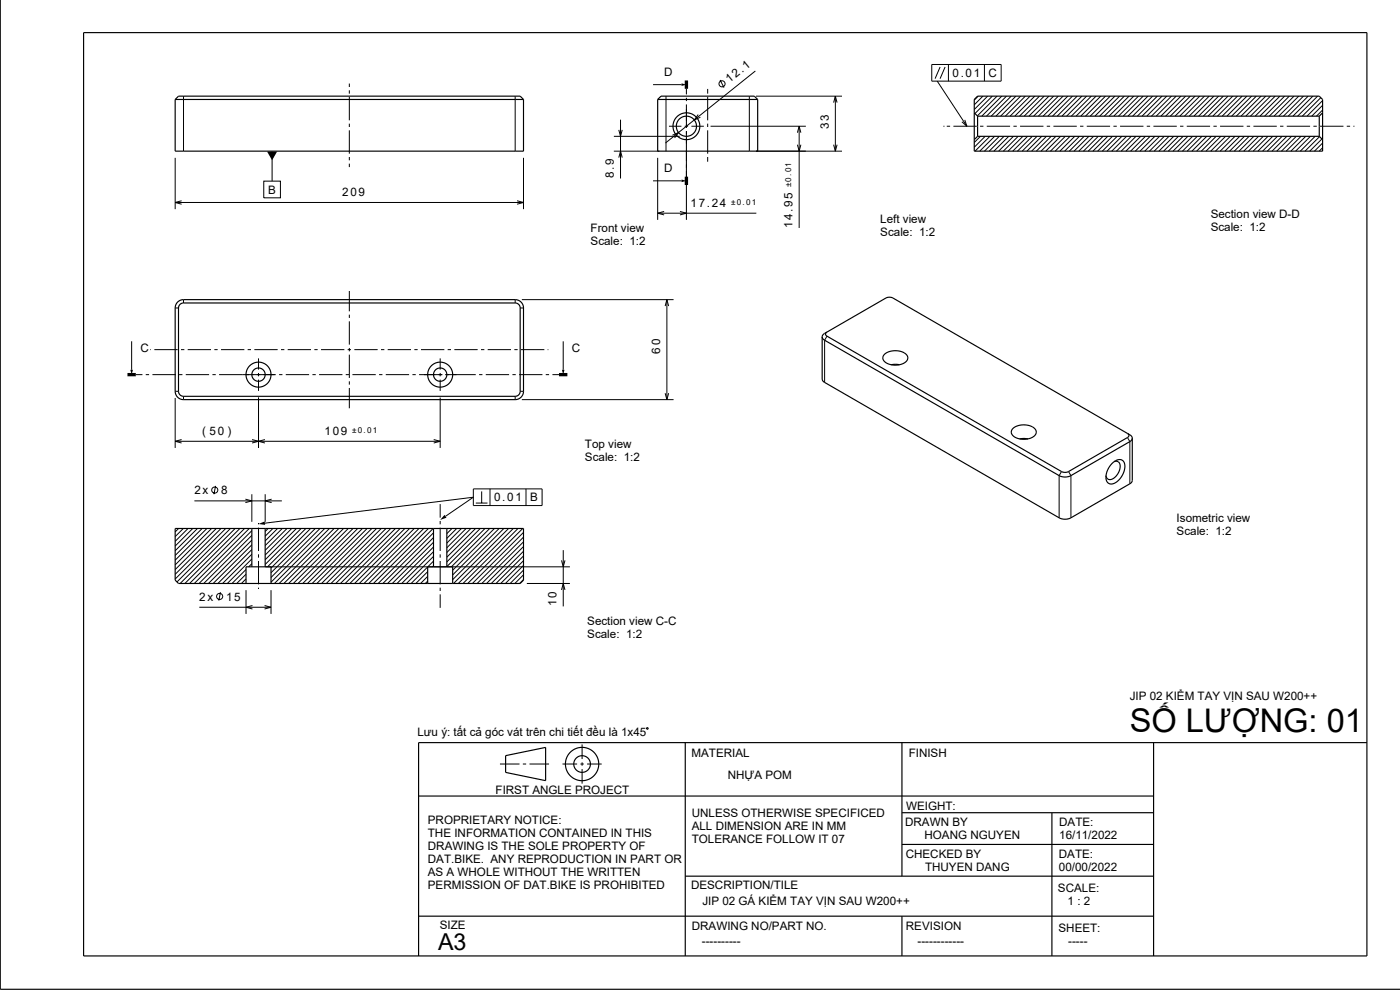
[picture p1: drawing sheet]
<svg xmlns="http://www.w3.org/2000/svg" width="420mm" height="297mm" viewBox="0 0 420 297" stroke-linecap="round" stroke-linejoin="round" font-family="sans-serif">
<g fill="none" stroke="#000" stroke-width=".3">
<path d="M279.5 19.3h20.8v5h-20.8zM284.5 19.3v5M295.3 19.3v5M55.1 28.8v16.5M104.8 25.1v1M104.8 27.1v1M104.8 29.1v7M104.8 37.1v1M104.8 39.1v7M154.6 28.8v16.5M185.6 39l.6 1.9 .5-1.9M186.2 35.9v17.6"/>
<path d="M195.9 25.4h8.6M199.8 28.8v16.5M200.7 37.9h3.7M205.4 37.9h1M205.9 26.6v1.7M205.9 29.3v1M205.9 31.3v7.1M205.9 39.3v26.7M207.4 37.9h3.8M209.5 34.4l-1.2 1.6 1.8-.8M212.3 26.7v1.4M212.3 29.1v7"/>
<path d="M212.3 37.1v1M212.3 39.1v7M213.2 37.9h28.5M216 24l1.2 2.3M224.8 28.8v16.5M226.6 21.3l-26.9 21.6M226.8 28.8h25.8M239.2 39.8l.5-1.9 .6 1.9M239.7 37.9v30.5M250.1 30.8l.5-2 .5 2M250.6 28.8v16.5M281.2 24.3l8.9 13.6"/>
<path d="M282 20.1l-1.5 3.5M283 37.9h.1M283.5 20.1l-1.5 3.5M284 37.9h1M286 37.9h7M289.4 36l.7 1.9-1.5-1.4M293.5 28.8l-1.2 1.2M294 37.9h1M294.9 28.8l-2.6 2.6M296 37.9h7M296.3 28.8l-4 4.1M297.7 28.8l-5.2 5.3"/>
<path d="M299.1 28.8l-5.9 6M300.5 28.8l-6 6M301.9 28.8l-6 6M303.4 28.8l-6 6M304 37.9h1M304.8 28.8l-6 6M306 37.9h7M306.2 28.8l-6 6M307.6 28.8l-6 6M309 28.8l-6 6M310.4 28.8l-6 6M311.8 28.8l-6 6"/>
<path d="M313.3 28.8l-6 6M314 37.9h1M314.7 28.8l-6 6M316 37.9h7M316.1 28.8l-6 6M317.5 28.8l-6 6M318.9 28.8l-6 6M320.3 28.8l-6 6M321.7 28.8l-6 6M323.2 28.8l-6 6M324 37.9h1M324.6 28.8l-6 6"/>
<path d="M326 28.8l-6 6M326 37.9h7M327.4 28.8l-6 6M328.8 28.8l-6 6M330.2 28.8l-6 6M331.6 28.8l-6 6M333.1 28.8l-6 6M334 37.9h1M334.5 28.8l-6 6M335.9 28.8l-6 6M336 37.9h7M337.3 28.8l-6 6"/>
<path d="M338.7 28.8l-6 6M340.1 28.8l-6 6M341.5 28.8l-6 6M343 28.8l-6 6M344 37.9h1M344.4 28.8l-6 6M345.8 28.8l-6 6M346 37.9h7M347.2 28.8l-6 6M348.6 28.8l-6 6M350 28.8l-6 6M351.4 28.8l-6 6"/>
<path d="M352.9 28.8l-6 6M354 37.9h1M354.3 28.8l-6 6M355.7 28.8l-6 6M356 37.9h7M357.1 28.8l-6 6M358.5 28.8l-6 6M359.9 28.8l-6 6M361.3 28.8l-6 6M362.8 28.8l-6 6M364 37.9h1M364.2 28.8l-6 6"/>
<path d="M365.6 28.8l-6 6M366 37.9h7M367 28.8l-6 6M368.4 28.8l-6 6M369.8 28.8l-6 6M371.2 28.8l-6 6M372.7 28.8l-6 6M374 37.9h1M374.1 28.8l-6 6M375.5 28.8l-6 6M376 37.9h7M376.9 28.8l-6 6"/>
<path d="M378.3 28.8l-6 6M379.7 28.8l-6 6M381.1 28.8l-6 6M382.6 28.8l-6 6M384 28.8l-6 6M384 37.9h1M385.4 28.8l-6 6M386 37.9h7M386.8 28.8l-6 6M388.2 28.8l-6 6M389.6 28.8l-6 6M391 28.8l-6 6"/>
<path d="M392.5 28.8l-6 6M393.9 28.8l-6 6M394 37.9h1M395.3 28.8l-6 6M396 37.9h7M396.2 29.3l-5.5 5.5M396.8 33l-1.9 1.8M396.8 31.6l-3.3 3.2M396.8 30.2l-4.7 4.6M404 37.9h1M406 37.9h.1M52.6 47.3v15.4"/>
<path d="M79.1 54.3h5v5h-5zM81.6 45.5v8.8M104.8 47.1v1M104.8 49.1v1M157.1 47.3v15.4M184.2 45.3h13.6M184.2 40.9h19.7M185.6 47.3l.6-2 .5 2M195.9 54.3h8.6M197.3 47.3v18.7M201.7 40.6l1.9-.8-1.2 1.6M212.3 47.1v1.4"/>
<path d="M226.8 45.3h25.8M239.2 43.4l.5 1.9 .6-1.9M250.1 43.4l.5 1.9 .5-1.9M294.1 40.9l-1.8 1.9M295.6 40.9l-3.3 3.3M297 40.9l-4.5 4.4M298.4 40.9l-4.5 4.4M299.8 40.9l-4.5 4.4M301.2 40.9l-4.4 4.4M302.6 40.9l-4.4 4.4M304 40.9l-4.4 4.4M305.5 40.9l-4.5 4.4"/>
<path d="M306.9 40.9l-4.5 4.4M308.3 40.9l-4.5 4.4M309.7 40.9l-4.5 4.4M311.1 40.9l-4.4 4.4M312.5 40.9l-4.4 4.4M313.9 40.9l-4.4 4.4M315.4 40.9l-4.5 4.4M316.8 40.9l-4.5 4.4M318.2 40.9l-4.5 4.4M319.6 40.9l-4.5 4.4M321 40.9l-4.4 4.4M322.4 40.9l-4.4 4.4"/>
<path d="M323.8 40.9l-4.4 4.4M325.3 40.9l-4.5 4.4M326.7 40.9l-4.5 4.4M328.1 40.9l-4.5 4.4M329.5 40.9l-4.5 4.4M330.9 40.9l-4.4 4.4M332.3 40.9l-4.4 4.4M333.7 40.9l-4.4 4.4M335.2 40.9l-4.5 4.4M336.6 40.9l-4.5 4.4M338 40.9l-4.5 4.4M339.4 40.9l-4.5 4.4"/>
<path d="M340.8 40.9l-4.4 4.4M342.2 40.9l-4.4 4.4M343.6 40.9l-4.4 4.4M345.1 40.9l-4.5 4.4M346.5 40.9l-4.5 4.4M347.9 40.9l-4.5 4.4M349.3 40.9l-4.5 4.4M350.7 40.9l-4.4 4.4M352.1 40.9l-4.4 4.4M353.5 40.9l-4.4 4.4M355 40.9l-4.5 4.4M356.4 40.9l-4.5 4.4"/>
<path d="M357.8 40.9l-4.5 4.4M359.2 40.9l-4.5 4.4M360.6 40.9l-4.4 4.4M362 40.9l-4.4 4.4M363.4 40.9l-4.4 4.4M364.8 40.9l-4.4 4.4M366.3 40.9l-4.5 4.4M367.7 40.9l-4.5 4.4M369.1 40.9l-4.5 4.4M370.5 40.9l-4.4 4.4M371.9 40.9l-4.4 4.4M373.3 40.9l-4.4 4.4"/>
<path d="M374.7 40.9l-4.4 4.4M376.2 40.9l-4.5 4.4M377.6 40.9l-4.5 4.4M379 40.9l-4.5 4.4M380.4 40.9l-4.4 4.4M381.8 40.9l-4.4 4.4M383.2 40.9l-4.4 4.4M384.6 40.9l-4.4 4.4M386.1 40.9l-4.5 4.4M387.5 40.9l-4.5 4.4M388.9 40.9l-4.5 4.4M390.3 40.9l-4.4 4.4"/>
<path d="M391.7 40.9l-4.4 4.4M393.1 40.9l-4.4 4.4M394.5 40.9l-4.4 4.4M395.9 41l-4.4 4.3M396.6 41.7l-3.7 3.6M396.8 44.3l-1 1M396.8 42.9l-2.5 2.4M52.6 60.7h104.5M54.5 60.2l-1.9 .5 1.9 .6M155.1 60.2l2 .5-2 .6M197.3 64h29.6M199.2 63.4l-1.9 .6 1.9 .5"/>
<path d="M204 63.4l1.9 .6-1.9 .5M52.6 92.4h1M55.1 89.9v1M104.8 87.3v6.1M104.8 94.4v1M104.8 96.4v7M154.6 89.9v1M156.1 92.4h1M156.6 89.9h45.5M199.5 91.8l.6-1.9 .5 1.9M200.1 89.9v30M39.5 102.4v8.5"/>
<path d="M40.7 112.4h2M43.7 112.4h1M45.1 104.9h.2M45.7 112.4h7M46.3 104.9h7M52.6 119.4v15M52.6 117.4h1M53.7 112.4h1M54.3 104.9h1M55.1 118.9v1M55.7 112.4h7M56.3 104.9h7"/>
<path d="M63.7 112.4h1M64.3 104.9h1M65.7 112.4h17M66.3 104.9h7M74.3 104.9h1M76.3 104.9h7M77.6 107.5v3.4M77.6 111.9v1M77.6 113.9v3.4M77.6 119.3v15.1M83.7 112.4h1M84.3 104.9h1"/>
<path d="M85.7 112.4h7M86.3 104.9h7M93.7 112.4h1M94.3 104.9h1M95.7 112.4h7M96.3 104.9h7M103.7 112.4h1M104.3 104.9h1M104.8 104.4v1M104.8 106.4v7M104.8 114.4v1M104.8 116.4v6.1"/>
<path d="M105.7 112.4h7M106.3 104.9h7M113.7 112.4h1M114.3 104.9h1M115.7 112.4h7M116.3 104.9h7M123.7 112.4h1M124.3 104.9h1M125.7 112.4h7M126.3 104.9h7M132.1 107.5v3.4M132.1 111.9v1"/>
<path d="M132.1 113.9v3.4M132.1 119.3v15.1M133.6 112.4h9.1M134.3 104.9h1M136.3 104.9h7M143.7 112.4h1M144.3 104.9h1M145.7 112.4h7M146.3 104.9h7M153.7 112.4h1M154.3 104.9h1M154.6 118.9v1"/>
<path d="M155.7 112.4h7M156.1 117.4h1M156.3 104.9h7M156.6 119.9h45.5M163.7 112.4h1M164.3 104.9h.2M165.7 112.4h2M169 102.4v8.5M199.5 118l.6 1.9 .5-1.9M248.1 100.8l-.7 1.3v12.6M52.6 132.4h79.5M54.5 131.9l-1.9 .5 1.9 .5"/>
<path d="M75.6 131.9l2 .5-2 .5M79.5 131.9l-1.9 .5 1.9 .5M130.1 131.9l2 .5-2 .5M338.2 131.3l.8 1.2v12.6M53.6 158.5l-1 1.1M55 158.5l-2.4 2.5M56.4 158.5l-3.8 3.9M57.8 158.5l-5.2 5.3M58.3 150.3h26.3M59.2 158.5l-6.6 6.7M60.6 158.5l-8 8.1M62.1 158.5l-9.5 9.6"/>
<path d="M63.5 158.5l-10.9 11M64.7 145.8l-.5 2.5M64.9 158.5l-12.3 12.4M66.3 158.5l-13.7 13.8M67.7 158.5l-15.1 15.2M69.1 158.5l-16 16.1M70.5 158.5l-16.5 16.5M72 158.5l-16.5 16.5M73.4 158.5l-16.5 16.5M73.6 149.8l2 .5-2 .5M74.8 158.5l-16.5 16.5M75.6 159.2l-15.9 15.8"/>
<path d="M75.6 148.3v8.2M77.6 156.9v.4M77.6 158.3v7M79.6 148.3v8.2M80.4 158.5l-.8 .9M81.5 149.8l-1.9 .5 1.9 .5M81.9 158.5l-2.3 2.4M83.3 158.5l-3.7 3.8M84.7 158.5l-5.1 5.2M86.1 158.5l-6.5 6.6M87.5 158.5l-7.9 8M88.9 158.5l-9.3 9.4"/>
<path d="M90.3 158.5l-10.7 10.8M91.8 158.5l-11.5 11.5M93.2 158.5l-11.9 11.9M94.6 158.5l-13.3 13.3M96 158.5l-14.7 14.7M97.4 158.5l-16.1 16.2M98.8 158.5l-16.5 16.5M100.2 158.5l-16.5 16.5M101.7 158.5l-16.5 16.5M103.1 158.5l-16.5 16.5M104.5 158.5l-16.5 16.5M105.9 158.5l-16.5 16.5"/>
<path d="M107.3 158.5l-16.5 16.5M108.7 158.5l-16.5 16.5M110.1 158.5l-16.5 16.5M111.6 158.5l-16.5 16.5M113 158.5l-16.5 16.5M114.4 158.5l-16.5 16.5M115.8 158.5l-16.5 16.5M117.2 158.5l-16.5 16.5M118.6 158.5l-16.5 16.5M120 158.5l-16.5 16.5M121.5 158.5l-16.5 16.5M122.9 158.5l-16.5 16.5"/>
<path d="M124.3 158.5l-16.5 16.5M125.7 158.5l-16.5 16.5M127.1 158.5l-16.5 16.5M128.5 158.5l-16.5 16.5M129.9 158.5l-16.5 16.5M130.1 159.9l-15.2 15.1M132.1 151.2v4.1M132.1 156.3v1M132.1 158.3v7M133.6 154.9l8.4-5.7-62.5 7.8M134.2 158.5l-.1 .2M135.6 158.5l-1.5 1.6"/>
<path d="M137 158.5l-2.9 3M138.4 158.5l-4.3 4.4M139.8 158.5l-5.7 5.8M141.3 158.5l-7.2 7.2M142 146.7h20.6v5h-20.6zM142.7 158.5l-8.6 8.7M142.8 150.9h3.5M144.1 158.5l-10 10.1M144.5 147.4v3.5M145.5 158.5l-11.4 11.5M146.9 158.5l-11.5 11.5M147 146.7v5"/>
<path d="M148.3 158.5l-12.5 12.6M149.7 158.5l-13.9 14M151.2 158.5l-15.4 15.4M152.6 158.5l-16.5 16.5M154 158.5l-16.5 16.5M155.4 158.5l-16.5 16.5M156.8 158.5l-16.5 16.5M157.1 159.7l-15.4 15.3M157.8 146.7v5M318.4 141.5l-.7 1.2v12.6M320.6 141.5l.7 1.2v12.6M66.1 177.7l-.5 2.5"/>
<path d="M73.8 173.7l-1.4 1.3M73.8 172.3l-2.8 2.7M73.8 170.8l-4.2 4.2M73.8 177v7.2M75.6 169.1l-1 .9M75.6 167.7l-7.4 7.3M75.6 166.3l-8.8 8.7M75.6 164.9l-10.2 10.1M75.6 163.4l-11.7 11.6M75.6 162l-13.1 13M75.6 160.6l-14.5 14.4M77.6 166.3v1"/>
<path d="M77.6 168.3v7M77.6 176.3v.4M79.6 170h91.4M81.3 177v7.2M128.3 172.9l-2.1 2.1M128.3 174.3l-.7 .7M128.3 171.5l-3.5 3.5M130.1 168.3l-6.8 6.7M130.1 166.9l-8.2 8.1M130.1 164.1l-11 10.9M130.1 169.7l-.3 .3M130.1 165.5l-9.6 9.5"/>
<path d="M130.1 162.7l-12.4 12.3M130.1 161.3l-13.8 13.7M132.1 166.3v1M132.1 168.3v7M132.1 176.3v1M132.1 178.3v4.1M157.1 173.9l-1.2 1.1M157.1 172.4l-2.6 2.6M157.1 171l-4.1 4M157.1 169.6l-5.5 5.4M157.1 168.2l-6.9 6.8M157.1 166.8l-8.3 8.2"/>
<path d="M157.1 165.4l-9.7 9.6M157.1 164l-11.1 11M157.1 162.5l-12.5 12.5M157.1 161.1l-14 13.9M158.1 175h12.9M168.5 177l.5-2 .5 2M168.5 168.1l.5 1.9 .5-1.9M169 165v16.9M59.8 182.2h21.5M75.7 181.7l-1.9 .5 1.9 .5M79.4 181.7l1.9 .5-1.9 .5M194 218.5l.3-.2 .2 .3-.4 .2z"/>
<path d="M150 229.2h5.9M156.9 229.2h1M158.9 229.2h5.8M168.7 229.2h4.4M174.1 229.2h1M174.6 223.3v4.4M174.6 228.7v1M174.6 230.7v4.4M176.1 229.2h4.4"/>
<circle cx="216.6" cy="25.1" r=".91"/>
<circle cx="64.4" cy="147" r=".92"/>
<circle cx="65.9" cy="178.9" r=".91"/>
</g>
<g fill="none" stroke="#000" stroke-width=".35">
<path d="M.1 0v296.8h419.9M25.1 9.8h385v277h-385zM52.6 29.8v15.5h104.5v-15.5M52.6 29.8h104.5M52.6 29.8l1-1h102.5l1 1M197.3 29.8v15.5h30v-15.5M197.3 29.8h30M197.3 29.8l1-1h28l1 1M292.3 29.8l1-1h102.5l1 1v15.5h-104.5zM292.3 33.8l1 1M293.3 34.8h102.5M293.3 34.8v6.1"/>
<path d="M395.8 34.8v6.1M396.8 33.8l-1 1M293.3 40.9l-1 1M293.3 40.9h102.5M395.8 40.9l1 1M53.3 90.6l.8-.5 1-.2h99.5a2.5 2.5 0 0 1 2.5 2.5v25a2.5 2.5 0 0 1-2.5 2.5h-99.5a2.5 2.5 0 0 1-2.5-2.5v-25l.1-.9zM53.9 91.4l1.2-.5h99.5a1.5 1.5 0 0 1 1.5 1.5v25a1.5 1.5 0 0 1-1.5 1.5h-99.5a1.5 1.5 0 0 1-1.5-1.5v-25zM248.1 99.6l-1 .6-.4 .8M248.1 99.6l17.7-10.2 1-.2 .9 .1 71.3 41.1 .5 .5 .2 .6M248.1 99.6a.65 .65 0 0 0-.4 .6 .65 .65 0 0 0 .4 .6l70.5 40.8 1 .1 .9-.2 17.7-10.2a.65 .65 0 0 0 .5-.7 .65 .65 0 0 0-.5-.6M246.7 101v12.7l.4 .8 70.6 40.8a3.9 3.9 0 0 0 3.6 0l18.2-10.6 .2-.6v-12.6M246.7 101l.1 .6 .6 .5 70.3 40.6a3.9 3.9 0 0 0 3.6 0l17.7-10.2 .5-.5 .2-.5"/>
<path d="M265.3 106.4a5.1 5.1 0 0 1 6.9 .4 2.06 2.06 0 0 1-2 2.5 4.4 4.4 0 0 1-5.3-1.6v-.7zM267.3 109.4h2.5M303.8 128.6a5.1 5.1 0 0 1 7 .5 2.06 2.06 0 0 1-2.1 2.5 4.4 4.4 0 0 1-5.3-1.7v-.6zM305.9 131.7h2.5M333.6 139.1a2.29 2.29 0 0 1 3.5-.6 5.3 5.3 0 0 1-3.9 6.7 2.3 2.3 0 0 1-1.2-3.4l.6-1.4zM334.2 138.5a1.38 1.38 0 0 1 1.6 .3 1.38 1.38 0 0 1 .2 1.6 3.6 3.6 0 0 1-3.5 3.4l-.5-.4-.2-.7M52.6 158.5h104.5v15.5l-1 1h-102.5l-1-1zM75.6 158.5v11.5M79.6 158.5v11.5M130.1 158.5v11.5M134.1 158.5v11.5M73.8 175v-5h7.5v5"/>
<path d="M128.3 175v-5h7.5v5M125.6 238.8h220.5M151.7 226.7l12-2.5v10l-12-2.5zM205.6 222.8v64M270.6 222.8v40.1M346.1 222.8v64M410.1 222.8h-284.5v64M270.6 243.8h75.5M270.6 253.3h75.5M315.6 243.8v43M125.6 274.8h220.5M205.6 262.9h140.5"/>
<path d="M270.6 274.8v12"/>
<circle cx="205.9" cy="37.9" r="4"/>
<circle cx="205.9" cy="37.9" r="3"/>
<circle cx="77.6" cy="112.4" r="3.7"/>
<circle cx="77.6" cy="112.4" r="2"/>
<circle cx="132.1" cy="112.4" r="3.8"/>
<circle cx="132.1" cy="112.4" r="2"/>
<circle cx="174.6" cy="229.2" r="2.5"/>
<circle cx="174.6" cy="229.2" r="5"/>
</g>
<path d="M205.9 24.1v2.5M205.9 53v2.5M38.2 112.4h2.5M167.7 112.4h2.5" fill="none" stroke="#000" stroke-width="1" stroke-linecap="butt"/>
<g fill="#000">
<path d="M204.5 25l1.4 .4-1.4 .4z" fill-rule="evenodd"/>
<path d="M80.1 45.5h3l-1.5 2.6z" fill-rule="evenodd"/>
<path d="M204.5 53.9l1.4 .4-1.4 .3z" fill-rule="evenodd"/>
<path d="M39.1 110.9h.8l-.4 1.5z" fill-rule="evenodd"/>
<path d="M168.6 110.9h.8l-.4 1.5z" fill-rule="evenodd"/>
<path d="M77.6 157.2l1.8-.8 .1 1.1z" fill-rule="evenodd"/>
<path d="M133.4 154.5l.5 .8-1.8 .7z" fill-rule="evenodd"/>
</g>
<text font-size="9.8" x="338.9" y="219.5">SỐ LƯỢNG: 01</text>
<text font-size="7" x="131.4" y="284.9">A3</text>
<g font-size="3.5">
<text x="199.3" y="22.8">D</text>
<text x="285.8" y="23.1">0.01</text>
<text x="296.6" y="23.1">C</text>
<text x="218.9" y="24.9" transform="rotate(-39 218.9 24.9)">12.1</text>
<text x="248.6" y="38.7" transform="rotate(-90 248.6 38.7)">33</text>
<text x="184.2" y="53.5" transform="rotate(-90 184.2 53.5)">8.9</text>
<text x="199.3" y="51.6">D</text>
<text x="80.5" y="58.1">B</text>
<text x="102.7" y="58.7">209</text>
<text x="207.2" y="62">17.24</text>
<text x="363.2" y="65.3">Section view D-D</text>
<text x="177.2" y="69.5">Front view</text>
<text x="237.7" y="68.4" transform="rotate(-90 237.7 68.4)">14.95</text>
<text x="264.1" y="66.9">Left view</text>
<text x="264.1" y="70.8">Scale: 1:2</text>
<text x="363.2" y="69.2">Scale: 1:2</text>
<text x="177.2" y="73.4">Scale: 1:2</text>
<text x="42.1" y="105.7">C</text>
<text x="171.6" y="105.7">C</text>
<text x="198.1" y="106.1" transform="rotate(-90 198.1 106.1)">60</text>
<text x="60.7" y="130.4">( 50 )</text>
<text x="97.4" y="130.4">109</text>
<text x="175.5" y="134.4">Top view</text>
<text x="175.5" y="138.3">Scale: 1:2</text>
<text x="58.3" y="148.3">2x</text>
<text x="66.3" y="148.3">8</text>
<text x="148.3" y="150.4">0.01</text>
<text x="159" y="150.4">B</text>
<text x="353" y="156.6">Isometric view</text>
<text x="353" y="160.5">Scale: 1:2</text>
<text x="59.8" y="180.2">2x</text>
<text x="67.8" y="180.2">15</text>
<text x="167" y="181.9" transform="rotate(-90 167 181.9)">10</text>
<text x="176.2" y="187.6">Section view C-C</text>
<text x="176.2" y="191.5">Scale: 1:2</text>
<text x="338.9" y="209.9">JIP 02 KIỂM TAY VỊN SAU W200++</text>
<text x="125.2" y="220.8">Lưu ý: tất cả góc vát trên chi tiết đều là 1x45</text>
<text x="207.5" y="227.2">MATERIAL</text>
<text x="272.6" y="227.1">FINISH</text>
<text x="218.3" y="233.7">NHỰA POM</text>
<text x="148.7" y="238.2">FIRST ANGLE PROJECT</text>
<text x="207.5" y="245.1">UNLESS OTHERWISE SPECIFICED</text>
<text x="271.8" y="243">WEIGHT:</text>
<text x="128.4" y="247.3">PROPRIETARY NOTICE:</text>
<text x="128.4" y="251.2">THE INFORMATION CONTAINED IN THIS</text>
<text x="207.5" y="249">ALL DIMENSION ARE IN MM</text>
<text x="271.6" y="247.8">DRAWN BY</text>
<text x="277.4" y="251.7">HOANG NGUYEN</text>
<text x="317.8" y="247.7">DATE:</text>
<text x="317.8" y="251.7">16/11/2022</text>
<text x="128.4" y="255.1">DRAWING IS THE SOLE PROPERTY OF</text>
<text x="207.5" y="252.9">TOLERANCE FOLLOW IT 07</text>
<text x="271.7" y="257.4">CHECKED BY</text>
<text x="317.7" y="257.3">DATE:</text>
<text x="128.4" y="259">DAT.BIKE. ANY REPRODUCTION IN PART OR</text>
<text x="128.4" y="262.9">AS A WHOLE WITHOUT THE WRITTEN</text>
<text x="277.5" y="261.3">THUYEN DANG</text>
<text x="317.7" y="261.2">00/00/2022</text>
<text x="128.4" y="266.8">PERMISSION OF DAT.BIKE IS PROHIBITED</text>
<text x="207.3" y="266.7">DESCRIPTION/TILE</text>
<text x="317.4" y="267.6">SCALE:</text>
<text x="210.7" y="271.5">JIP 02 GÁ KIỂM TAY VỊN SAU W200++</text>
<text x="320.3" y="271.5">1 : 2</text>
<text x="132" y="278.6">SIZE</text>
<text x="207.6" y="278.9">DRAWING NO/PART NO.</text>
<text x="271.8" y="278.9">REVISION</text>
<text x="317.6" y="279.5">SHEET:</text>
<text x="210.6" y="283.6">----------</text>
<text x="275.3" y="283.6">------------</text>
<text x="320.5" y="283.4">-----</text>
</g>
<g font-size="2.4">
<text x="237.4" y="56.1" transform="rotate(-90 237.4 56.1)">±0.01</text>
<text x="219.4" y="61.6">±0.01</text>
<text x="105.7" y="130">±0.01</text>
</g>
</svg>
